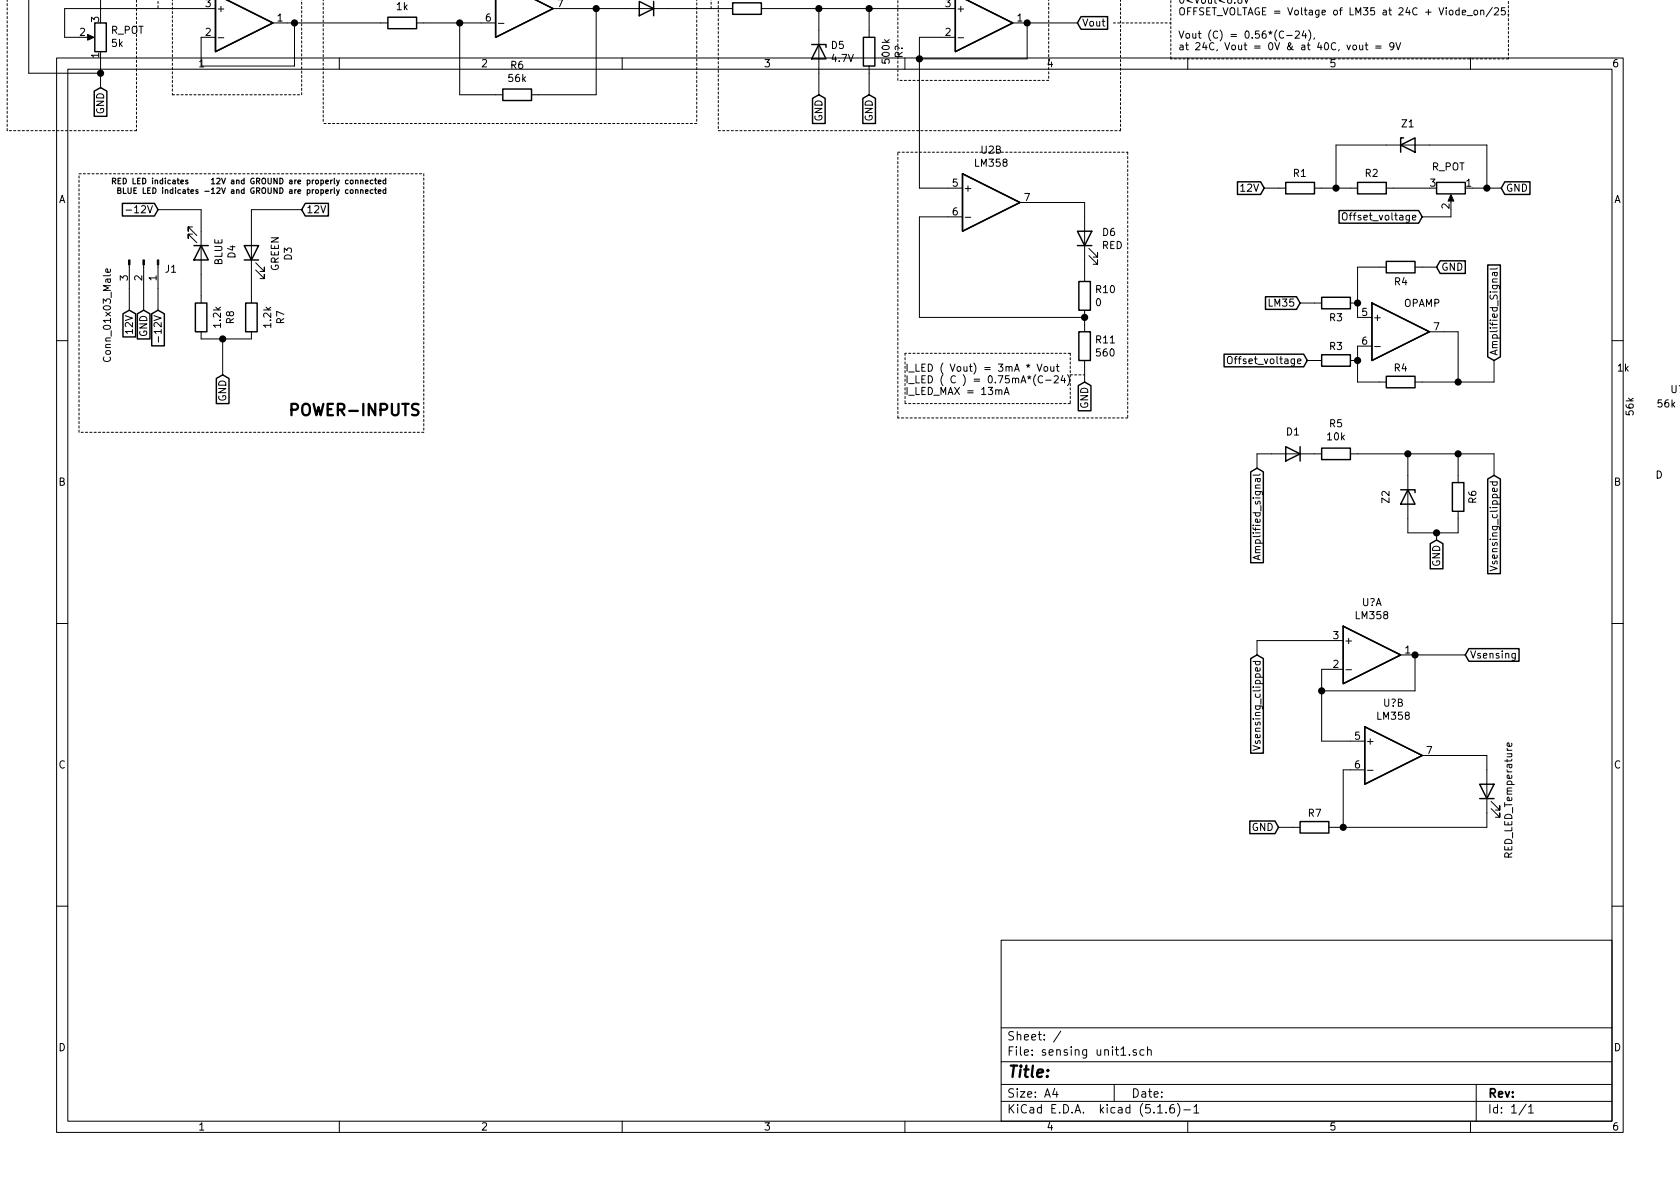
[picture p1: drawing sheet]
<svg xmlns="http://www.w3.org/2000/svg" width="297mm" height="210mm" viewBox="0 0 297 210" stroke-linecap="round" stroke-linejoin="round" font-family="sans-serif">
<g fill="none" stroke="#000" stroke-width=".18">
<path d="M5.1 0v12.9h12.7M17.8 0v2.8M219 -.1l-.1 .4 .2 .3 .4-.1v-.6M220.6 -.1l-.2 .7-.2-.7M10 10.3h277v189.9h-277zM12 12.2h273v186.1h-273zM15.2 6.6h1.1M17.8 10.4v5.1M38.1 1.5h-26.7v5.1h2.6M38.6 6.7h1M48.3 4.1h20.3M52.1 4.1v7.6h-16.5v-5.1h2.5"/>
<path d="M60 10.3v1.9M73.7 4.1h13.9M81.3 4.1v12.7h7.6M88.1 4.1h1M97.8 1.5h31.7M105.4 1.5v15.3h-11.4M110 10.3v1.9M134.6 1.5h34.3M144.8 1.5v15.3M153.7 1.5v5.1M153.7 11.7v5.1M160 10.3v1.9"/>
<path d="M168.9 6.6h-6.3v26.7h7.6M169.4 6.7h1M179.1 4.1h11.4M181.6 4.1v6.3h-19M210 10.3v1.9M227.5 6.3h1M229 5.6l.5-.1 .2 .3v.2l-.7 .8h.7M230.5 5.4l-.3 .9h.8M230.8 5.9v.9M231.4 5.3a1.47 1.47 0 0 1 0 1.9M232.4 6.7l-.1 .2M238.2 8l.3 .8 .3-.8"/>
<path d="M239.2 8.1l.2-.1 .4 .1 .1 .5-.2 .2h-.3l-.2-.1zM240.4 8l.1 .8h.3l.1-.1M240.9 8v.8M241.4 8h.5M241.6 7.5v1.1l.3 .2M243.2 8.1h1M243.2 8.5h1M246.5 8.1l-.3 .2h-.3l-.2-.2 .1-.4 .1-.2 .5 .2a.84 .84 0 0 1-.3 1.1h-.3M246.8 7.5l.4 1.3 .4-1.3M258.5 2.2l.7-.1-.1-.3h-.4l-.2 .2 .1 .6h.5M259.4 2.8h.9M260 10.3v1.9"/>
<path d="M260.7 1.8h.3l.3 .2-.2 .6h-.3l-.1-.1zM261.8 1.9l.2-.1h.3l.1 .8M261.8 1.8v.8M263.9 1.3l-1.1 1.6M264.2 1.5l.5-.1 .2 .3v.2l-.7 .7h.7M266.1 1.4h-.6l-.1 .6 .5-.2 .3 .3v.3l-.3 .2-.5-.1M266.7 2.5v.1M22.3 37.2h1M27.9 37.1h7.7v16.5M53.3 37.1h-8.9v16.5M170.2 38.3h-7.6v17.8h29.2M170.7 38.4h1"/>
<path d="M180.3 35.8h11.5v14M223.5 33.3h3.8M232.4 33.3h7.6M236.2 33.3v-7.7h26.7v7.7M237.4 37.8a.45 .45 0 0 1 .7 0 .92 .92 0 0 1-.2 1.1h-.4a1.07 1.07 0 0 1-.1-1.1zM245.1 33.3h7.6M249.7 38.5l.6-.1v-.3h-.4l-.2 .1 .1 .7h.5M256.5 37.1v1.2h-5M256.5 34.8v1M260.3 33.3h5.1M19.5 47.6v.4l-.1 .2-.7-.1v-.5l.3-.1 .1 .7M22.9 46.8v8.1"/>
<path d="M25.4 46.8v8.1M27.9 46.8v8.1M28 59.5v1M34 40.1h-.7v.8v-.8l1.5 1.6M34 41.4h-.7v.8v-.8l1.5 1.5M35.6 58.7v1.2h8.8v-1.2M39.4 59.9v6.4M45.2 47.7l1.5 1.6v-.8v.8h-.7M45.2 46.5l1.5 1.5v-.8v.8h-.7M191.8 54.9v3.8M192.5 45.2l1.6 1.5v-.7v.7h-.8M192.5 43.9l1.6 1.6v-.8v.8h-.8"/>
<path d="M229.9 53.6h3.8M238.8 53.6h1.2M245.1 47.2h-5.1v8.9h2.6M250.2 47.2h3.8M252.7 58.7h5.1v8.9M264.2 48.2v.4l.2 .2 .3-.2v-.4M264.7 48.2h-.8v.5M264.7 47.4l-.2 .2h-1.1M10 60.2h2M176.6 69.1l.2-.2 .3 .1v.8M177.6 69.8l.4-1.3 .4 1.3M177.7 69.4h.6"/>
<path d="M183.4 64.4l.4 1.3 .4-1.3M184.3 66.6a.6 .6 0 0 0-.8 .4 .6 .6 0 0 0 .6 .7l.2-.1M184.6 64.9l.2-.1 .4 .1v.5l-.1 .2-.3 .1-.2-.2zM184.9 67.2h1M185.8 64.8l.1 .8 .3 .1 .1-.2M186.3 64.8v.9M186.4 66.6l.5-.2 .2 .4-.8 .9h.8M186.8 64.8h.4M186.9 64.4v1.1l.3 .2M187.9 66.4l-.3 .9h.8M188.2 66.9v.8M188.7 66.3a1.47 1.47 0 0 1 0 1.9"/>
<path d="M191.8 63.7v3.9M217.1 63.2a.45 .45 0 0 1 .7 0 .92 .92 0 0 1-.2 1.1h-.4a1.07 1.07 0 0 1-.1-1.1zM229.4 63.9l.6-.1v-.3h-.4l-.2 .1 .1 .7h.5M231.1 63.7h2.6M238.8 63.7h1.2M242.6 61.2h-2.6v6.4h5.1M243.1 61.3h.9M264.2 63.7v3.9h-14M285 60.2h2M222.5 98.3v.6M222.8 98.2l-1.3 .4 1.3 .4M222.8 83.8l-.2 .2h-1.1"/>
<path d="M233.7 80.3h-11.5v2.5M238.8 80.3h25.4v3.8M248.9 80.3v13.9h8.9v-3.8M254 94.2v1.3M257.8 80.3v5M263.4 85.2h1.3M263.9 85.2v.4l.2 .2 .6-.1v-.5M10 110.3h2M221.5 117h1.3M222 117v.3l.2 .3 .6-.2v-.4M237.5 118.4h-3.8v12.7h7.6M237.5 113.3h-15.3v2.5"/>
<path d="M238 118.4h1M247.6 115.8h11.5M250.2 115.8v6.4h-16.5M263.4 100.1l1.3 .4-1.3 .4M267.9 115.5v1.1l-.2 .2-.3-.1M267.9 115.6l-.3-.1-.3 .3 .1 .5h.5M285 110.3h2M221.5 131.8l1.3 .5-1.3 .4M241.3 136.1h-3.8v10.2M241.8 136.2h1M251.5 133.6h11.4v12.7h-28M267.3 131.4v.4l-.2 .2-.6-.1v-.5h.3l.1 .6"/>
<path d="M226.1 146.3h3.8M263.7 143l1.5 1.5v-.7v.7h-.8M263.7 141.7l1.5 1.6v-.8v.8h-.8M10 160.2h2M177 166.3h108v32h-108zM285 160.2h2M60 198.3v1.9M110 198.3v1.9M160 198.3v1.9M177 194.8h108M177 191.8h108M177 187.8h108"/>
<path d="M177 181.8h108M186.5 192.5l-.4 1h1M186.8 193v1M187.6 182.3l-1.3 2M197 191.8v3M199.7 186.5v.1M200.9 185.7a.37 .37 0 0 0-.6 .1l.1 .2 .5 .2 .1 .1-.2 .3-.5-.1M202.3 185.7l-.5-.1-.3 .3 .2 .6h.6M202.9 185.7h.1a.37 .37 0 0 1 .6 .1v.8M202.9 185.1v1.5M204.7 196.8h.8M206.2 196.7v.1"/>
<path d="M207.5 195.3a.59 .59 0 0 0-.7 .7v.5l.2 .2 .4 .1 .2-.1 .1-.5-.2-.2-.4-.1-.3 .3M208.2 195.1a1.71 1.71 0 0 1 0 2.3M209.3 196.3h1.2M210 198.3v1.9M211.1 195.8l.4-.5v1.5M211.1 196.8h.9M260 198.3v1.9M261 191.8v6.5M269.8 195.2l-1.2 2M270.3 195.8l.4-.5v1.5M270.3 196.8h.8"/>
</g>
<g fill="none" stroke="#000" stroke-width=".25">
<path d="M38.1 -.1v9.2l10.2-5-8.3-4.2M87.6 0v6.6l10.2-5.1-3.1-1.5M168.9 -.1v9.2l10.2-5-8.2-4.2M16.7 16.1l1.1-.6 1.1 .6v4.5h-2.2zM16.8 4.1h2v5h-2zM68.6 3h5.1v2.1h-5.1zM88.9 15.7h5.1v2.1h-5.1zM113 .2l2.6 1.3-2.6 1.3zM115.6 .2v2.6M129.5 .5h5.1v2h-5.1zM143.5 7.9h2.5v.5M143.7 17.4l1.1-.6 1.1 .6v4.4h-2.2z"/>
<path d="M144.8 7.9l1.2 2.5h-2.5zM152.6 17.4l1.1-.6 1.1 .6v4.4h-2.2zM152.7 6.6h2v5.1h-2zM191.1 2.9h4.7v2.3h-4.7l-.6-1.1zM21.6 36h5.7l.6 1.1-.6 1.1h-5.7zM54 36h4.1v2.2h-4.1l-.7-1.1zM170.2 30.7l10.1 5.1-10.1 5.1zM218.8 32.2h4.1l.6 1.1-.6 1.1h-4.1zM227.3 32.3h5.1v2h-5.1zM236.8 37.2h14l.7 1.1-.7 1.2h-14zM240 32.3h5.1v2h-5.1zM247.6 25.6l2.6-1.2v2.5z"/>
<path d="M248.2 24.4h-.6v2.5M254 32.3h5.1v2h-5.1zM266.1 32.2h4.4v2.2h-4.4l-.7-1.1zM21.7 55.5l1.2-.6 1.1 .6v4.1h-2.3zM24.3 55.5l1.1-.6 1.1 .6v4.4h-2.2zM26.8 55.5l1.1-.6 1.2 .6v5.7h-2.3zM34.3 43.4h2.5M34.5 53.6h2.1v5.1h-2.1zM35.6 43.4l1.2 2.6h-2.5zM43.2 43.4h2.5l-1.3 2.6zM43.2 46h2.5M43.4 53.6h2.1v5.1h-2.1z"/>
<path d="M190.5 40.9h2.5l-1.2 2.5zM190.5 43.4h2.5M190.8 49.8h2v5.1h-2zM190.8 58.7h2v5h-2zM223.7 52.5h5.5l.7 1.1-.7 1.1h-5.5zM233.7 52.6h5.1v2h-5.1zM242.6 53.6l10.1 5.1-10.1 5zM245.1 46.2h5.1v2.1h-5.1zM254.6 46.1h4.5v2.3h-4.5l-.6-1.2zM263 46.9h2.3v16.2l-1.1 .6-1.2-.6zM38.3 66.9l1.1-.6 1.1 .6v4.5h-2.2zM190.7 68.2l1.1-.6 1.1 .6v4.4h-2.2z"/>
<path d="M216.4 62.6h14.1l.6 1.1-.6 1.2h-14.1zM227.3 79l2.6 1.3-2.6 1.2zM229.9 79v2.5M233.7 62.7h5.1v2.1h-5.1zM233.7 79.2h5.1v2.1h-5.1zM245.1 66.5h5.1v2.1h-5.1zM221.1 83.4l1.1-.6 1.2 .6v16.1h-2.3zM247.6 86.6h2.6v.5M248.9 86.6l1.3 2.5h-2.6zM252.9 96.1l1.1-.6 1.1 .6v4.5h-2.2zM256.8 85.3h2v5.1h-2zM263 84.7l1.2-.6 1.1 .6v16.7h-2.3z"/>
<path d="M221.1 116.5l1.1-.7 1.2 .7v16.7h-2.3zM237.5 110.7l10.1 5.1-10.1 5.1zM259.7 114.7h8.9v2.2h-8.9l-.6-1.1zM241.3 128.5l10.2 5.1-10.2 5.1zM261.6 138.7h2.6l-1.3 2.5zM221 145.2h4.4l.7 1.1-.7 1.1h-4.4zM229.9 145.3h5v2h-5zM261.6 141.2h2.6"/>
</g>
<path d="M15.5 6.1l1.1 .5-1.1 .5zM256.5 34.4l.5 1.2h-1zM22.7 46h.3v.8h-.3zM25.3 46h.2v.8h-.2zM27.8 46h.3v.8h-.3z" fill="#000" stroke="#000" stroke-width=".18"/>
<g fill="none" stroke="#000" stroke-width=".18" stroke-dasharray=".4 .4">
<path d="M24.1 0v23.1M27.9 -.1v1.6M30.5 -.1v16.9M57.1 -.1v21.9M123.2 -.1v21.9M127 -.1v23.2M185.4 -.1v14.3M266.7 0v10.4M30.5 16.8h22.8M53.3 16.8v-16.9M125.7 1.5v-1.6M158.7 14.2v-14.2"/>
<path d="M185.4 14.2h-26.7M196.8 4.1h10.2M207 10.4v-10.5M266.7 10.4h-59.7M1.3 23.1v-23.2M14 30.7h60.9M24.1 23.1h-22.8M74.9 30.7v45.7M123.2 21.8h-66.1M127 23.1h71.1M158.7 26.9h40.7M198.1 23.1v-23.2"/>
<path d="M199.4 26.9v47M14 76.4v-45.7M74.9 76.4h-60.9M158.7 73.9v-47M160 62.5v8.9M189.2 66.3h2.6M189.2 62.5h-29.2M189.2 62.5v8.9M189.2 71.4h-29.2M199.4 73.9h-40.7"/>
</g>
<path d="M74 71.5a.87 .87 0 0 0-1.1 .1l-.1 .2a.45 .45 0 0 0 .4 .6 .7 .7 0 0 1 .8 .6l-.4 .4-.8-.1" fill="none" stroke="#000" stroke-width=".41"/>
<g fill="none" stroke="#000" stroke-width=".2">
<path d="M19.9 32h.5v-.4l-.5-.1v1M20.1 32l.4 .5M20.8 33.7l.5-.1v-.3l-.5-.1v1h.4l.2-.3-.2-.2M20.9 32h.3M21.4 31.5h-.5v1h.5M21.8 31.5a.5 .5 0 0 1 .6 .5 .5 .5 0 0 1-.6 .5zM21.8 33.2v1h.5M22.6 33.2v.8l.2 .2h.3l.1-.2v-.8M23.5 31.5v1h.5M23.7 33.7h.3M24.1 33.2h-.4v1h.4M24.3 32h.4"/>
<path d="M24.8 31.5h-.5v1h.5M25.2 31.5a.5 .5 0 0 1 .6 .5 .5 .5 0 0 1-.6 .5zM25.3 33.2v1h.5M26.1 33.7h.3M26.6 33.2h-.5v1h.5M39.2 31.5l.3 1 .4-1"/>
</g>
<g fill="#000" stroke="#000" stroke-width=".25">
<circle cx="17.8" cy="12.9" r=".51"/>
<circle cx="52.1" cy="4.1" r=".51"/>
<circle cx="81.3" cy="4.1" r=".51"/>
<circle cx="105.4" cy="1.5" r=".51"/>
<circle cx="144.8" cy="1.5" r=".51"/>
<circle cx="153.7" cy="1.5" r=".51"/>
<circle cx="162.6" cy="10.4" r=".51"/>
<circle cx="181.6" cy="4.1" r=".51"/>
<circle cx="236.2" cy="33.3" r=".51"/>
<circle cx="262.9" cy="33.3" r=".51"/>
<circle cx="39.4" cy="59.9" r=".51"/>
<circle cx="191.8" cy="56.1" r=".51"/>
<circle cx="240" cy="53.6" r=".51"/>
<circle cx="240" cy="63.7" r=".51"/>
<circle cx="257.8" cy="67.6" r=".51"/>
<circle cx="248.9" cy="80.3" r=".51"/>
<circle cx="254" cy="94.2" r=".51"/>
<circle cx="257.8" cy="80.3" r=".51"/>
<circle cx="250.2" cy="115.8" r=".51"/>
<circle cx="233.7" cy="122.2" r=".51"/>
<circle cx="237.5" cy="146.3" r=".51"/>
</g>
<g font-size="2.8">
<text x="50.8" y="73.5">POWER-INPUTS</text>
<text x="178" y="190.5">Title:</text>
</g>
<g font-size="2.1">
<text x="178" y="184">Sheet: /</text>
<text x="178" y="186.7">File: sensing unit1.sch</text>
<text x="178" y="196.9">KiCad E.D.A. kicad (5.1.6)-1</text>
<text x="178" y="194.1">Size: A4</text>
<text x="200" y="194.1">Date:</text>
<text x="263" y="194.1">Rev:</text>
<text x="263" y="196.9">Id: 1/1</text>
</g>
<g font-size="1.8">
<text x="17.5" y="3.9" transform="rotate(-90 17.5 3.9)">3</text>
<text x="19.6" y="6">R_POT</text>
<text x="36.3" y="1.3">3</text>
<text x="38.2" y="2.2">+</text>
<text x="49" y="3.8">1</text>
<text x="70.2" y="1.8">1k</text>
<text x="85.9" y="3.8">6</text>
<text x="98.6" y="1.3">7</text>
<text x="167.2" y="1.3">3</text>
<text x="169" y="2.2">+</text>
<text x="179.9" y="3.8">1</text>
<text x="191.3" y="4.7">Vout</text>
<text x="208.3" y=".7">0&lt;Vout&lt;8.8V</text>
<text x="208.3" y="2.7">OFFSET_VOLTAGE = Voltage of LM35 at 24C + Viode_on/25.</text>
<text x="14.1" y="6.3">2</text>
<text x="17.5" y="10.3" transform="rotate(-90 17.5 10.3)">1</text>
<text x="19.8" y="8.3">5k</text>
<text x="35" y="11.9">1</text>
<text x="36.3" y="6.3">2</text>
<text x="85" y="11.9">2</text>
<text x="135" y="11.9">3</text>
<text x="147" y="8.7">D5</text>
<text x="147.1" y="11">4.7V</text>
<text x="157.3" y="11.1" transform="rotate(-90 157.3 11.1)">500k</text>
<text x="159.6" y="10.3" transform="rotate(-90 159.6 10.3)">R?</text>
<text x="167.2" y="6.3">2</text>
<text x="185" y="11.9">4</text>
<text x="208.3" y="6.8">Vout (C) = 0.56*(C-24),</text>
<text x="208.3" y="8.9">at 24C, Vout = 0V &amp; at 40C, vout = 9V</text>
<text x="235" y="11.9">5</text>
<text x="285" y="11.9">6</text>
<text x="90" y="14.5">56k</text>
<text x="90.3" y="12.2">R6</text>
<text x="18.4" y="20.2" transform="rotate(-90 18.4 20.2)">GND</text>
<text x="145.4" y="21.5" transform="rotate(-90 145.4 21.5)">GND</text>
<text x="154.3" y="21.5" transform="rotate(-90 154.3 21.5)">GND</text>
<text x="247.9" y="22.5">Z1</text>
<text x="172.5" y="29.5">LM358</text>
<text x="173.5" y="27.2">U2B</text>
<text x="10.4" y="35.9">A</text>
<text x="168.4" y="33">5</text>
<text x="170.3" y="33.9">+</text>
<text x="181.1" y="35.6">7</text>
<text x="219.6" y="33.9">12V</text>
<text x="228.7" y="31.3">R1</text>
<text x="241.4" y="31.3">R2</text>
<text x="252.9" y="33">3</text>
<text x="253.1" y="30.1">R_POT</text>
<text x="259.2" y="33">1</text>
<text x="266.2" y="33.9">GND</text>
<text x="285.4" y="35.9">A</text>
<text x="23.4" y="37.7">-12V</text>
<text x="54.1" y="37.7">12V</text>
<text x="168.4" y="38.1">6</text>
<text x="195" y="41.7">D6</text>
<text x="238.4" y="39">Offset_voltage</text>
<text x="256.3" y="36.9" transform="rotate(-90 256.3 36.9)">2</text>
<text x="39.3" y="46.9" transform="rotate(-90 39.3 46.9)">BLUE</text>
<text x="41.6" y="45.6" transform="rotate(-90 41.6 45.6)">D4</text>
<text x="51.6" y="46" transform="rotate(-90 51.6 46)">D3</text>
<text x="194.8" y="44">RED</text>
<text x="254.8" y="47.9">GND</text>
<text x="22.6" y="49.6" transform="rotate(-90 22.6 49.6)">3</text>
<text x="25.1" y="49.6" transform="rotate(-90 25.1 49.6)">2</text>
<text x="27.7" y="49.6" transform="rotate(-90 27.7 49.6)">1</text>
<text x="29.3" y="48.2">J1</text>
<text x="49.3" y="48" transform="rotate(-90 49.3 48)">GREEN</text>
<text x="193.8" y="51.8">R10</text>
<text x="246.6" y="50.5">R4</text>
<text x="23.5" y="58.8" transform="rotate(-90 23.5 58.8)">12V</text>
<text x="26" y="59.6" transform="rotate(-90 26 59.6)">GND</text>
<text x="28.6" y="59.4" transform="rotate(-90 28.6 59.4)">-12V</text>
<text x="39.1" y="57.9" transform="rotate(-90 39.1 57.9)">1.2k</text>
<text x="41.4" y="57.2" transform="rotate(-90 41.4 57.2)">R8</text>
<text x="48" y="57.9" transform="rotate(-90 48 57.9)">1.2k</text>
<text x="50.3" y="57.2" transform="rotate(-90 50.3 57.2)">R7</text>
<text x="193.8" y="54.1">0</text>
<text x="224.6" y="54.2">LM35</text>
<text x="235.1" y="56.8">R3</text>
<text x="240.8" y="55.9">5</text>
<text x="242.7" y="56.8">+</text>
<text x="248.2" y="54.3">OPAMP</text>
<text x="253.5" y="58.4">7</text>
<text x="19.6" y="63.4" transform="rotate(-90 19.6 63.4)">Conn_01x03_Male</text>
<text x="160" y="65.7">I_LED ( Vout) = 3mA * Vout</text>
<text x="193.8" y="60.7">R11</text>
<text x="194" y="63">560</text>
<text x="218.1" y="64.4">Offset_voltage</text>
<text x="235.1" y="61.9">R3</text>
<text x="240.8" y="61">6</text>
<text x="246.5" y="65.7">R4</text>
<text x="264.8" y="63" transform="rotate(-90 264.8 63)">Amplified_Signal</text>
<text x="286.1" y="65.7">1k</text>
<text x="40" y="71" transform="rotate(-90 40 71)">GND</text>
<text x="160" y="67.8">I_LED ( C ) = 0.75mA*(C-24)</text>
<text x="160" y="69.8">I_LED_MAX = 13mA</text>
<text x="295.4" y="69.5">U?B</text>
<text x="192.4" y="72.3" transform="rotate(-90 192.4 72.3)">GND</text>
<text x="227.5" y="77">D1</text>
<text x="234.7" y="77.9">10k</text>
<text x="235.1" y="75.6">R5</text>
<text x="288.8" y="73.4" transform="rotate(-90 288.8 73.4)">56k</text>
<text x="293.2" y="72.1">56k</text>
<text x="10.4" y="85.9">B</text>
<text x="245.7" y="88.9" transform="rotate(-90 245.7 88.9)">Z2</text>
<text x="261" y="89" transform="rotate(-90 261 89)">R6</text>
<text x="285.4" y="85.9">B</text>
<text x="292.7" y="84.6">D</text>
<text x="222.9" y="97.7" transform="rotate(-90 222.9 97.7)">Amplified_signal</text>
<text x="254.6" y="100.2" transform="rotate(-90 254.6 100.2)">GND</text>
<text x="264.8" y="99.9" transform="rotate(-90 264.8 99.9)">Vsensing_clipped</text>
<text x="240.8" y="107.2">U?A</text>
<text x="235.7" y="113">3</text>
<text x="237.6" y="113.9">+</text>
<text x="239.8" y="109.5">LM358</text>
<text x="235.7" y="118.1">2</text>
<text x="248.4" y="115.6">1</text>
<text x="259.9" y="116.5">Vsensing</text>
<text x="244.6" y="125">U?B</text>
<text x="222.9" y="131.6" transform="rotate(-90 222.9 131.6)">Vsensing_clipped</text>
<text x="239.5" y="130.8">5</text>
<text x="241.4" y="131.7">+</text>
<text x="243.6" y="127.3">LM358</text>
<text x="10.4" y="135.9">C</text>
<text x="239.5" y="135.9">6</text>
<text x="252.2" y="133.3">7</text>
<text x="285.4" y="135.9">C</text>
<text x="221.3" y="146.9">GND</text>
<text x="231.3" y="144.4">R7</text>
<text x="267.4" y="151.5" transform="rotate(-90 267.4 151.5)">RED_LED_Temperature</text>
<text x="10.4" y="185.9">D</text>
<text x="285.4" y="185.9">D</text>
<text x="35" y="199.9">1</text>
<text x="85" y="199.9">2</text>
<text x="135" y="199.9">3</text>
<text x="185" y="199.9">4</text>
<text x="235" y="199.9">5</text>
<text x="285" y="199.9">6</text>
</g>
<g font-size="1.4">
<text x="26.8" y="32.6">RED LED indicates</text>
<text x="27" y="34.3">BLUE LED indicates -12V and GROUND are properly connected</text>
<text x="41.1" y="32.6">12V and GROUND are properly connected</text>
</g>
</svg>
